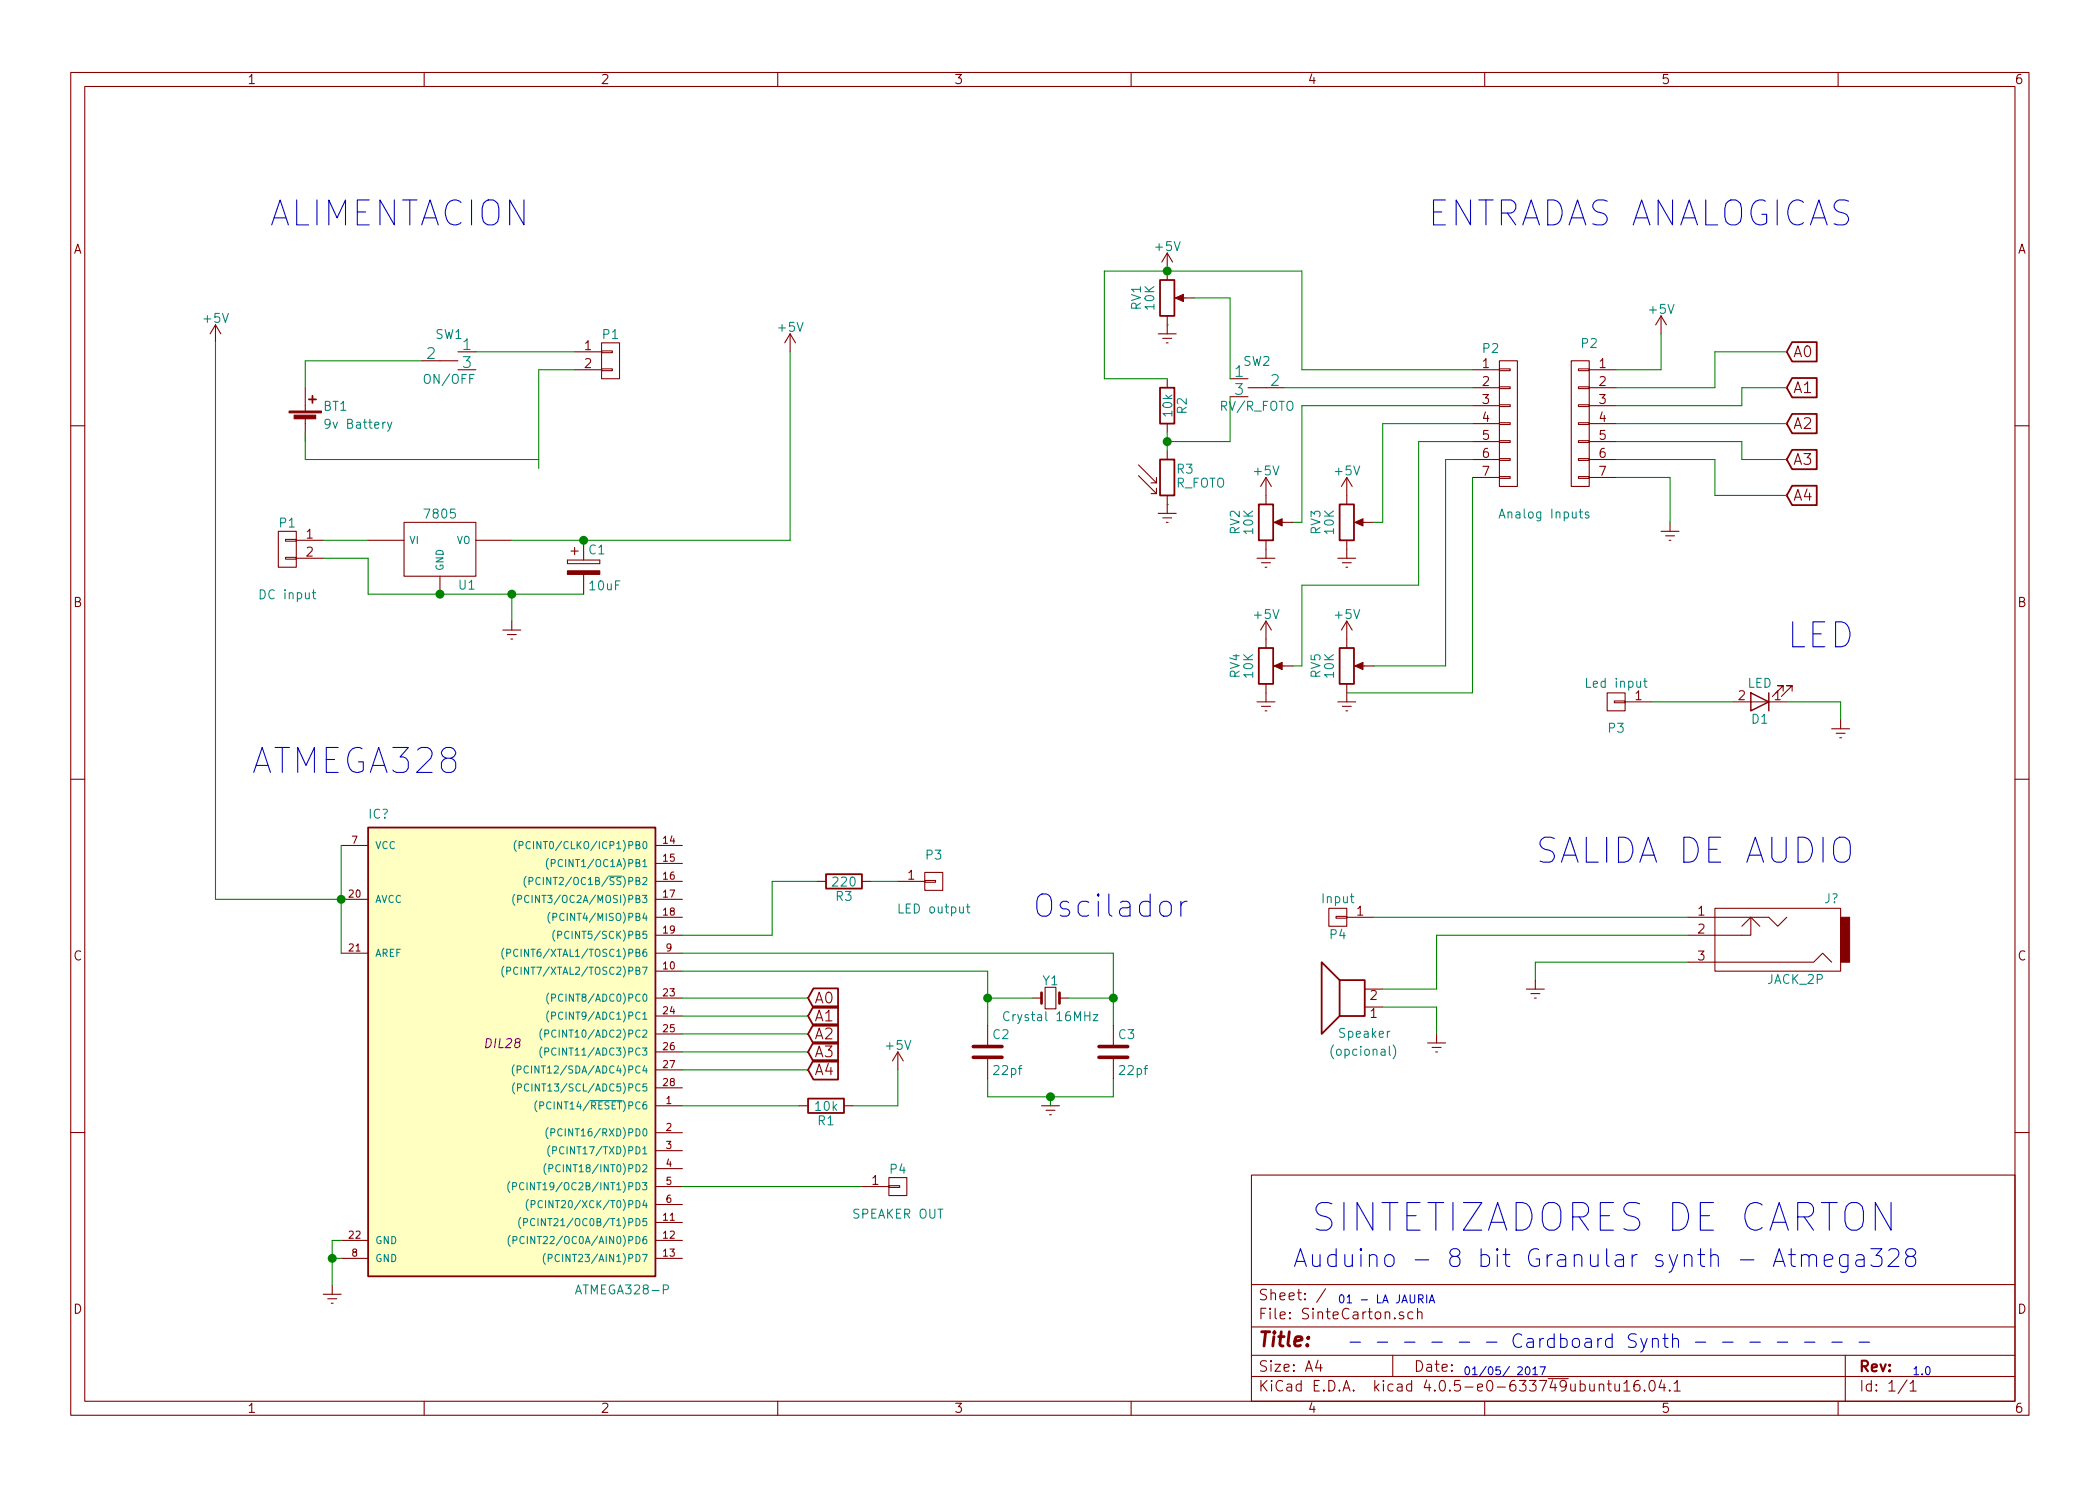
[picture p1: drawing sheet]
<svg xmlns="http://www.w3.org/2000/svg" width="297mm" height="210mm" viewBox="0 0 297 210" stroke-linecap="round" stroke-linejoin="round" font-family="sans-serif">
<g fill="none" stroke="#840000" stroke-width=".15">
<path d="M10 10.3h277v189.9h-277zM12 12.2h273v186.1h-273zM60 10.3v1.9M110 10.3v1.9M160 10.3v1.9M210 10.3v1.9M260 10.3v1.9M165.1 35.8v3.8M165.1 35.8l-.8 1.3M165.1 35.8l.8 1.3M30.5 46l-.8 1.2M30.5 46v2.5"/>
<path d="M30.5 46l.7 1.2M43.2 54.9v3.3M43.2 59.2v3.3M59.7 51h5.1M64.8 52.3h2.5M64.8 49.8h2.5M81.3 52.3h3.8M81.3 49.8h3.8M85.1 52.2h1.5v.2h-1.5zM85.1 49.7h1.5v.2h-1.5zM85.1 48.5h2.5v5.1h-2.5zM111.8 47.2l-.8 1.3"/>
<path d="M111.8 47.2v2.6M111.8 47.2l.7 1.3M163.8 47.2h2.6M164.5 47.9h1.2M165 48.5h.2M165.1 44.7v2.5M165.1 53.6v1.3M165.1 59.9v1.3M166.6 42.2h2.3M174 53.6h2.5M174 56.1h2.5M176.5 54.9h5.1"/>
<path d="M208.3 52.3h3.8M208.3 54.9h3.8M208.3 57.4h3.8M208.3 59.9h3.8M212.1 51h2.5v17.8h-2.5zM212.1 59.8h1.5v.3h-1.5zM212.1 57.3h1.5v.2h-1.5zM212.1 54.7h1.5v.3h-1.5zM212.1 52.2h1.5v.2h-1.5zM222.2 51h2.6v17.8h-2.6zM223.3 59.8h1.5v.3h-1.5zM223.3 57.3h1.5v.2h-1.5z"/>
<path d="M223.3 54.7h1.5v.3h-1.5zM223.3 52.2h1.5v.2h-1.5zM224.8 52.3h3.8M224.8 54.9h3.8M224.8 57.4h3.8M224.8 59.9h3.8M234.9 44.7l-.7 1.3M234.9 44.7v2.5M234.9 44.7l.8 1.3M10 60.2h2M39.4 75.2h2.5v5.1h-2.5zM40.4 78.9h1.5v.2h-1.5z"/>
<path d="M40.4 76.3h1.5v.3h-1.5zM41.9 76.4h3.8M41.9 79h3.8M52.1 76.4h5M57.1 73.9h10.2v7.6h-10.2zM67.3 76.4h5.1M80.3 79.2v.6zM80.3 79.8h4.5zM80.3 79.2h4.5zM80.8 78h1M81.3 77.5v1M82.5 76.4v2.8"/>
<path d="M84.8 79.2v.6zM161 67.3l2.6 2.5M161 65.8l2.6 2.5M162.8 69.8h.8M162.8 68.3h.8M163.6 67.6v.7M163.6 69.1v.7M163.8 72.6h2.6M164.5 73.3h1.2M165 73.9h.2M165.1 63.7v1.3M165.1 70.1v2.5"/>
<path d="M177.8 79h2.5M178.4 79.6h1.3M179.1 67.6v3.8M179.1 76.4v2.6M179.1 67.6l-.8 1.2M179.1 67.6l.7 1.2M180.6 73.9h2.3M189.2 79h2.6M189.9 79.6h1.2M190.5 67.6v3.8M190.5 76.4v2.6M190.5 67.6l-.8 1.2"/>
<path d="M190.5 67.6l.8 1.2M192 73.9h2.3M208.3 62.5h3.8M208.3 65h3.8M208.3 67.6h3.8M212.1 67.4h1.5v.3h-1.5zM212.1 64.9h1.5v.2h-1.5zM212.1 62.4h1.5v.2h-1.5zM223.3 67.4h1.5v.3h-1.5zM223.3 64.9h1.5v.2h-1.5zM223.3 62.4h1.5v.2h-1.5zM224.8 62.5h3.8"/>
<path d="M224.8 65h3.8M224.8 67.6h3.8M234.9 75.2h2.6M235.6 75.8h1.3M236.1 76.4h.2M236.2 73.9v1.3M285 60.2h2M62.2 81.5v2.6M71.1 89.1h2.6M71.8 89.8h1.2M72.3 90.4h.2M72.4 87.9v1.2"/>
<path d="M82.5 81.3v2.8M177.8 99.3h2.5M178.4 99.9h1.3M178.9 80.3h.3M179.1 87.9v3.8M179.1 96.8v2.5M179.1 87.9l-.8 1.2M179.1 87.9l.7 1.2M180.6 94.2h2.3M189.2 99.3h2.6M189.9 99.9h1.2M190.4 80.3h.2"/>
<path d="M190.5 87.9v3.8M190.5 96.8v2.5M190.5 87.9l-.8 1.2M190.5 87.9l.8 1.2M192 94.2h2.3M227.3 98h2.6v2.6h-2.6zM228.3 99.2h1.6v.2h-1.6zM229.9 99.3h3.8M245.1 99.3h7.6M252.2 97.8v-.8h-.7h.7l-1.5 1.5M253.5 97.8v-.8h-.8h.8l-1.5 1.5M10 110.3h2"/>
<path d="M48.3 119.6h3.8M92.7 119.6h3.8M178.9 100.6h.3M190.4 100.6h.2M259.1 103.1h2.5M259.7 103.8h1.3M260.2 104.4h.3M260.3 101.8v1.3M285 110.3h2M48.3 134.9h3.8M48.3 127.2h3.8M92.7 134.9h3.8"/>
<path d="M92.7 137.4h3.8M92.7 127.2h3.8M92.7 122.2h3.8M92.7 124.7h3.8M92.7 129.8h3.8M92.7 132.3h3.8M115.6 124.7h1.2M121.9 124.7h1.3M127 124.7h3.8M130.8 124.6h1.5v.2h-1.5zM130.8 123.4h2.5v2.6h-2.5zM147.8 139.7h1.6v3h-1.6z"/>
<path d="M188 128.5h2.5v2.6h-2.5zM189 129.7h1.5v.2h-1.5zM190.5 129.8h3.8M193 139.9h2.6M215.9 139.9h2.5M217.2 138.7v1.2M238.8 129.8h11.4l1.3 1.3 1.2-1.3M238.8 136.1h17.7l1.3-1.2 1.3 1.2M242.6 128.5h17.7v8.9h-17.7zM246.4 131.1l1.2-1.3 1.3 1.3M247.6 129.8v2.5h-8.8M92.7 156.5h3.8"/>
<path d="M92.7 141.2h3.8M92.7 143.8h3.8M92.7 146.3h3.8M92.7 148.8h3.8M92.7 151.4h3.8M92.7 153.9h3.8M113 156.5h1.3M119.4 156.5h1.2M127 148.8l-.8 1.3M127 148.8v2.6M127 148.8l.8 1.3M139.7 145v2.8"/>
<path d="M139.7 149.9v2.7M146 141.2h1.3M147.3 156.5h2.6M148 157.1h1.2M148.5 157.7h.2M148.6 155.2v1.3M149.9 141.2h1.2M157.5 145v2.8M157.5 149.9v2.7M193 142.5h2.6M201.9 147.6h2.6M202.6 148.2h1.2"/>
<path d="M203.1 148.8h.2M203.2 146.3v1.3M216.5 140.6h1.3M217 141.2h.3M10 160.2h2M48.3 178h3.8M48.3 175.5h3.8M92.7 160.3h3.8M92.7 162.8h3.8M92.7 165.3h3.8M92.7 167.9h3.8M92.7 170.4h3.8"/>
<path d="M92.7 178h3.8M92.7 173h3.8M92.7 175.5h3.8M121.9 167.9h3.8M125.7 167.8h1.6v.2h-1.6zM125.7 166.6h2.6v2.6h-2.6zM177 166.3h108v32h-108zM285 160.2h2M45.7 183.1h2.6M46.4 183.8h1.2M46.9 184.4h.2M47 181.9v1.2"/>
<path d="M60 198.3v1.9M110 198.3v1.9M160 198.3v1.9M177 194.8h108M177 191.8h108M177 187.8h108M177 181.8h108M186.4 192.5l-.3 1h.9M186.8 193v1M187.5 182.3l-1.3 2M197 191.8v3M198.5 185.7a.37 .37 0 0 0-.6 .1v.1a.54 .54 0 0 0 .6 .3l.1 .1-.1 .2-.2 .1-.4-.1"/>
<path d="M199.8 185.7l-.4-.1-.3 .3 .1 .6 .2 .1 .4-.1M200.5 185.7a.38 .38 0 0 1 .6 .1v.8M200.5 185.1v1.5M210 198.3v1.9M226.2 196a.38 .38 0 0 1 .6 0v.8M226.2 195.8v1M227.4 195.8h.5M227.6 195.3v1.3l.2 .2h.1M228.4 195.8l.1 .9a.4 .4 0 0 0 .6 0M229.1 195.8v1M229.7 195.8l.4-.5v1.5M229.7 196.8h.9"/>
<path d="M231.8 195.3a.59 .59 0 0 0-.7 .7l.1 .7 .2 .1h.3l.2-.1 .1-.5-.2-.2-.4-.1-.3 .3M232.6 196.7h.1l-.1 .1-.1-.1h.1v.1M233.4 195.5a.35 .35 0 0 1 .4-.2 .35 .35 0 0 1 .2 .3 .77 .77 0 0 1-.4 1.2 .9 .9 0 0 1-.2-1.3zM235 195.2l-.3 1.1h.9M235.4 195.8v1M236.2 196.7v.1l-.1-.1h.1v.1M236.8 195.8l.4-.5v1.5M236.8 196.8h.9M260 198.3v1.9M261 191.8v6.5M269.7 195.2l-1.2 2M270.2 195.8l.4-.5v1.5"/>
<path d="M270.2 196.8h.8"/>
</g>
<path d="M52.1 117.1h40.6v63.5h-40.6z" fill="#ffffc2" stroke="#ffffc2" stroke-width=".14"/>
<g fill="none" stroke="#840000" stroke-width=".25">
<path d="M164.1 39.6h2v5.1h-2zM43.7 56.5h1M44.2 56v1M164.1 54.9h2v5h-2zM253.5 48.4h3.5v2.7h-3.5l-.8-1.3zM253.5 58.6h3.5v2.7h-3.5l-.8-1.4zM253.5 53.5h3.5v2.7h-3.5l-.8-1.3zM164.1 65h2v5.1h-2zM178.1 71.4h2v5h-2zM189.5 71.4h2v5h-2zM253.5 68.7h3.5v2.8h-3.5l-.8-1.4zM253.5 63.6h3.5v2.8h-3.5l-.8-1.4z"/>
<path d="M178.1 91.7h2v5.1h-2zM189.5 91.7h2v5.1h-2zM52.1 117.1h40.6v63.5h-40.6zM115.1 139.8h3.4v2.8h-3.4l-.8-1.4zM116.8 123.7h5.1v2h-5.1zM189.5 138.7h3.5v5.1h-3.5zM189.5 138.7l-2.6-2.6v10.2l2.6-2.5M114.3 155.4h5.1v2.1h-5.1zM115.1 142.4h3.4v2.7h-3.4l-.8-1.3zM115.1 144.9h3.4v2.8h-3.4l-.8-1.4zM115.1 147.5h3.4v2.7h-3.4l-.8-1.4zM115.1 150h3.4v2.7h-3.4l-.8-1.3z"/>
</g>
<g fill="none" stroke="#008484" stroke-width=".15">
<path d="M54.8 59.7l.3 .9M55.4 59.7l-.4 1.2-.2 .1M224.7 72.5l-.3-.1-.2 .2 .1 .2 .4 .1v.3l-.1 .1-.4-.1M44.2 83.9h.5M44.3 83.5v1l.1 .2h.3M232.5 96.4h.5M232.7 96v1v.2l.3 .1M73 118.9a1.2 1.2 0 0 0 0 1.6M73.4 119.6h.5l.1-.2-.1-.3h-.5v1M75 119.2a.4 .4 0 0 0-.5 0 .4 .4 0 0 0-.1 .5 .37 .37 0 0 0 .2 .3 .37 .37 0 0 0 .4 0M71.3 134.2a1.2 1.2 0 0 0 0 1.5M71.3 136.7a1.2 1.2 0 0 0 0 1.5"/>
<path d="M71.7 134.8h.5v-.2v-.2l-.5-.1v1M71.7 137.4l.5-.1v-.1v-.3l-.5-.1v1.1M72.8 126.5a1.2 1.2 0 0 0 0 1.6M73.2 127.2h.5l.1-.2-.1-.3h-.5v1M74.4 124a1.2 1.2 0 0 0 0 1.5M74.8 126.8a.4 .4 0 0 0-.5 0 .4 .4 0 0 0-.1 .5 .37 .37 0 0 0 .2 .4 .37 .37 0 0 0 .4-.1M74.8 124.7l.5-.1 .1-.1-.1-.3-.5-.1v1.1M76.4 124.3a.4 .4 0 0 0-.5-.1 .4 .4 0 0 0-.1 .5 .37 .37 0 0 0 .2 .4 .37 .37 0 0 0 .4 0M77.6 121.5a1.2 1.2 0 0 0 0 1.5M77.8 129.1a1.2 1.2 0 0 0 0 1.5M78 122.1h.5v-.2v-.2l-.5-.1v1M78.2 129.8l.5-.1 .1-.1-.1-.3-.5-.1v1"/>
<path d="M78.5 131.6a1.2 1.2 0 0 0 0 1.6M78.9 132.3h.5l.1-.2-.1-.3h-.5v1M136.7 128.3h.5M136.9 127.9v1.1v.1l.3 .1M72.7 150.7a1.2 1.2 0 0 0 0 1.5M72.8 153.2a1.2 1.2 0 0 0 0 1.6M73.2 151.4l.4-.1 .1-.2-.1-.2-.4-.1v1M73.2 153.9l.5-.1 .1-.1-.1-.3h-.5v1M74.7 150.9a.4 .4 0 0 0-.5 0 .4 .4 0 0 0-.1 .5 .37 .37 0 0 0 .2 .4 .37 .37 0 0 0 .4-.1M74.8 153.5a.4 .4 0 0 0-.5 0 .4 .4 0 0 0-.1 .4 .37 .37 0 0 0 .2 .4 .37 .37 0 0 0 .4 0M75.9 155.7a1.2 1.2 0 0 0 0 1.6M76.4 156.4h.4l.1-.2-.1-.2-.4-.1v1"/>
<path d="M76.7 145.6a1.2 1.2 0 0 0 0 1.5M76.7 148.1a1.2 1.2 0 0 0 0 1.6M77.1 146.3l.4-.1 .1-.1-.1-.3-.4-.1v1.1M77.1 148.8h.4l.1-.2-.1-.3h-.4v1M77.5 159.6a1.2 1.2 0 0 0 0 1.5M77.6 140.5a1.2 1.2 0 0 0 0 1.6M77.6 143a1.2 1.2 0 0 0 0 1.6M78 141.2l.5-.1 .1-.1-.1-.3h-.5v1M78 143.7h.5l.1-.2-.1-.2-.5-.1v1M83.4 155.7h4.6M142.7 143.3a.5 .5 0 0 0-.6 0 .5 .5 0 0 0-.1 .6 .47 .47 0 0 0 .2 .4 .47 .47 0 0 0 .5 0M154.6 143.6h.7l-.7 .8h.7"/>
<path d="M197.1 147.8a1.51 1.51 0 0 1 0 2M72.1 167.2a1.2 1.2 0 0 0 0 1.5M72.2 174.8a1.2 1.2 0 0 0 0 1.5M72.5 167.9l.5-.1 .1-.1-.1-.3-.5-.1v1M72.6 175.5l.5-.1v-.1v-.3l-.5-.1v1.1M73.7 172.3a1.2 1.2 0 0 0 0 1.5M74.1 172.9h.4l.1-.2-.1-.2-.4-.1v1M74.1 167.4a.4 .4 0 0 0-.5 0 .4 .4 0 0 0-.1 .5 .37 .37 0 0 0 .2 .4 .37 .37 0 0 0 .4-.1M74.1 175.1a.4 .4 0 0 0-.5-.1 .4 .4 0 0 0-.1 .5 .37 .37 0 0 0 .2 .4 .37 .37 0 0 0 .4 0M74.7 169.7a1.2 1.2 0 0 0 0 1.6M75.1 170.4h.5l.1-.2-.1-.3h-.5v1M75.6 172.5a.4 .4 0 0 0-.5 0 .4 .4 0 0 0-.1 .5 .37 .37 0 0 0 .2 .4 .37 .37 0 0 0 .4-.1"/>
<path d="M76.7 170a.4 .4 0 0 0-.5 0 .4 .4 0 0 0-.1 .5 .37 .37 0 0 0 .2 .3 .37 .37 0 0 0 .4 0M77.1 177.3a1.2 1.2 0 0 0 0 1.6M77.2 164.6a1.2 1.2 0 0 0 0 1.6M77.5 178h.5l.1-.2-.1-.3h-.5v1M77.6 165.3h.5l.1-.2-.1-.3h-.5v1M77.8 162.1a1.2 1.2 0 0 0 0 1.5M77.9 160.2h.5l.1-.2-.1-.2-.5-.1v1M78.2 162.8l.5-.1v-.1v-.3l-.5-.1v1.1"/>
</g>
<g fill="#840000" stroke="#840000" stroke-width=".15">
<path d="M80.3 80.8h4.5v.5h-4.5z"/>
<path d="M40.9 58.2h4.6v.2h-4.6z"/>
<path d="M41.6 58.7h3.1v.6h-3.1z"/>
<path d="M180.2 73.9l1.2-.5v1z"/>
<path d="M191.6 73.9l1.2-.5v1z"/>
<path d="M191.6 94.2l1.2-.5v1z"/>
<path d="M180.2 94.2l1.2-.5v1z"/>
<path d="M166.2 42.2l1.2-.5v1z"/>
<path d="M260.3 129.8h1.3v6.3h-1.3z"/>
</g>
<path d="M147.3 140.5v1.5M149.9 140.5v1.5" fill="none" stroke="#840000" stroke-width=".38"/>
<path d="M137.7 149.6h4M137.7 148.1h4M155.4 149.6h4.1M155.4 148.1h4.1" fill="none" stroke="#840000" stroke-width=".51"/>
<g fill="none" stroke="#0000c2" stroke-width=".15">
<path d="M259.9 118.6a1.2 1.2 0 0 1 1.7 .4l.1 .7v1.1l-.1 .7a1.21 1.21 0 0 1-1.4 .5 1.21 1.21 0 0 1-.8-1.2v-1.1l.1-.7zM167 127.5v2.1M167.9 127.5a.77 .77 0 0 0-.9 .6M250.8 179.2l.9-2.5 .8 2.5M251.1 178.5h1.2M253 177.5h.9M253.4 176.7v2.1l.1 .3 .4 .1M254.8 177.8a.61 .61 0 0 1 1.1 .1v1.3M254.8 177.5v1.7M255.9 177.9l.1-.3 .2-.1h.4l.2 .1 .1 .3v1.3M258 178.4l1.2-.3-.1-.5-.2-.1h-.5l-.2 .1-.2 .3v.9l.2 .3 .2 .1 .7-.1M261.4 177.5v2a.66 .66 0 0 1-1.1 .4"/>
<path d="M261.4 177.6l-.2-.1h-.5l-.3 .1-.2 .4v.7l.1 .3a.82 .82 0 0 0 1.1 .1M262.6 177.6l.2-.1h.5l.3 .1 .1 .3v1.3M263.7 178.1l-.3 .2h-.6a.48 .48 0 0 0-.3 .4 .48 .48 0 0 0 .3 .5h.6l.3-.1M264.6 176.7h1.6l-.8 .9a.68 .68 0 0 1 .8 .5v.6l-.2 .4-.3 .1h-.7l-.4-.2M267.2 176.9l.3-.2h.6a.71 .71 0 0 1 .4 1.1l-1.5 1.4h1.6M270 177.8a.55 .55 0 0 1-.5-.6 .55 .55 0 0 1 .5-.5h.5a.55 .55 0 0 1 .5 .5 .55 .55 0 0 1-.5 .6l-.7 .1a.84 .84 0 0 0 0 1.2 .85 .85 0 0 0 1.1-.1 .79 .79 0 0 0-.4-1.2M200.7 183.8l.5-.1 .1-.1-.1-.3-.1-.1h-.4v1.1M200.9 183.8l.4 .5M201.8 183.2v1.1M202.2 184.3l.3-1.1 .4 1.1M202.3 184h.5M215.9 193.5l.1-.1a.59 .59 0 0 1 .4 .5 .59 .59 0 0 1-.4 .6l-.2-.2-.1-.2z"/>
<path d="M216.8 193.7l.3-.3v1.1M216.8 194.5h.7M217.8 193.4h.8l-.5 1.1M233.7 189.6a.49 .49 0 0 1 .9 .1v.9M233.7 189.4v1.2M235.2 189.4h.7M235.5 188.7v1.7l.1 .2h.3M236.6 189.6a.49 .49 0 0 1 .8 .1v.9M236.6 188.7v1.9M239.8 189.9h1.5M243.7 189.9h1.4M247.5 189.9h1.5"/>
<path d="M251.4 189.9h1.5M255.2 189.9h1.5M259.1 189.9h1.5M263 189.9h1.4"/>
</g>
<path d="M247.6 98l2.6 1.3-2.6 1.3zM250.2 98v2.6" fill="none" stroke="#840000" stroke-width=".2"/>
<g fill="none" stroke="#008400" stroke-width=".15">
<path d="M30.5 48.5v78.7h17.8M59.7 51h-16.5v3.9M67.3 49.8h14M81.3 52.3h-5.1v14M111.8 49.8v26.6h-39.4M165.1 46h.1M168.9 42.2h5.1v11.4M174 56.1v6.4h-8.9M181.6 54.9h26.7M208.3 57.4h-24.2v16.5h-1.2M208.3 59.9h-12.7v14h-1.3M208.3 52.3h-24.2v-14h-27.9v15.3h8.9"/>
<path d="M228.6 59.9h24.1M234.9 47.2v5.1h-6.3M252.7 54.9h-6.3v2.5h-17.8M252.7 49.8h-10.1v5.1h-14M43.2 61.2v3.8h33M45.7 76.4h6.4M45.7 79h6.4v5.1h30.4M165.1 71.4h.1M165.1 61.2v2.5M208.3 62.5h-7.6v20.3h-16.6v11.4h-1.2M208.3 65h-3.8v29.2h-10.2M208.3 67.6v30.4h-17.8"/>
<path d="M228.6 62.5h17.8v2.5h6.3M228.6 65h14v5.1h10.1M228.6 67.6h7.6v6.3M72.4 84.1v3.8M233.7 99.3h11.4M252.7 99.3h7.6v2.5M48.3 119.6v15.3M96.5 134.9h61v10.1M96.5 137.4h43.2v7.6M115.6 124.7h-6.4v7.6h-12.7M123.2 124.7h3.8M194.3 129.8h44.5"/>
<path d="M238.8 132.3h-35.6v7.6h-7.6M238.8 136.1h-21.6v2.6M96.5 141.2h17.8M96.5 143.8h17.8M96.5 146.3h17.8M96.5 148.8h17.8M96.5 151.4h17.8M96.5 156.5h16.5M127 151.4v5.1h-6.4M139.7 141.2h6.3M139.7 152.6v2.6h17.8v-2.6M148.6 155.2v1.3"/>
<path d="M151.1 141.2h6.4M195.6 142.5h7.6v3.8M47 178h1.3M48.3 175.5h-1.3v6.4M96.5 167.9h25.4"/>
</g>
<g fill="#008400" stroke="#008400" stroke-width=".25">
<circle cx="48.3" cy="127.2" r=".51"/>
<circle cx="82.6" cy="76.4" r=".51"/>
<circle cx="72.4" cy="84.1" r=".51"/>
<circle cx="47" cy="178" r=".51"/>
<circle cx="148.6" cy="155.2" r=".51"/>
<circle cx="139.7" cy="141.2" r=".51"/>
<circle cx="157.5" cy="141.2" r=".51"/>
<circle cx="165.1" cy="62.5" r=".51"/>
<circle cx="62.2" cy="84.1" r=".51"/>
<circle cx="165.1" cy="38.3" r=".51"/>
</g>
<text font-size="5.4" fill="#0000c2" x="185.4" y="174.2">SINTETIZADORES DE CARTON</text>
<g font-size="4.9" fill="#0000c2">
<text x="38.1" y="32">ALIMENTACION</text>
<text x="201.9" y="32">ENTRADAS ANALOGICAS</text>
<text x="252.7" y="91.7">LED</text>
<text x="35.6" y="109.5">ATMEGA328</text>
<text x="217.2" y="122.2">SALIDA DE AUDIO</text>
</g>
<text font-size="4.4" fill="#0000c2" x="146" y="129.8">Oscilador</text>
<text font-size="3.5" fill="#0000c2" x="182.9" y="179.3">Auduino - 8 bit Granular synth - Atmega328</text>
<text font-size="2.8" fill="#840000" x="178" y="190.5">Title:</text>
<text font-size="2.7" fill="#0000c2" x="190.5" y="190.7">- - - - - - Cardboard Synth - - - - - - -</text>
<g font-size="2.1" fill="#008484">
<text x="60.4" y="50.8">2</text>
<text x="65.5" y="49.5">1</text>
<text x="65.5" y="52.1">3</text>
<text x="174.7" y="53.3">1</text>
<text x="174.7" y="55.9">3</text>
<text x="179.8" y="54.6">2</text>
</g>
<g font-size="2.1" fill="#840000">
<text x="253.6" y="50.5">A0</text>
<text x="253.6" y="55.6">A1</text>
<text x="253.6" y="65.8">A3</text>
<text x="253.6" y="60.7">A2</text>
<text x="253.6" y="70.9">A4</text>
<text x="115.2" y="142">A0</text>
<text x="115.2" y="144.5">A1</text>
<text x="115.2" y="147.1">A2</text>
<text x="115.2" y="149.6">A3</text>
<text x="115.2" y="152.1">A4</text>
<text x="178" y="184">Sheet: /</text>
<text x="178" y="186.7">File: SinteCarton.sch</text>
<text x="178" y="196.9">KiCad E.D.A. kicad 4.0.5-e0-633749ubuntu16.04.1</text>
<text x="178" y="194.1">Size: A4</text>
<text x="200" y="194.1">Date:</text>
<text x="263" y="194.1">Rev:</text>
<text x="263" y="196.9">Id: 1/1</text>
</g>
<g font-size="1.8" fill="#840000">
<text x="35" y="11.9">1</text>
<text x="85" y="11.9">2</text>
<text x="135" y="11.9">3</text>
<text x="185" y="11.9">4</text>
<text x="235" y="11.9">5</text>
<text x="285" y="11.9">6</text>
<text x="10.4" y="35.9">A</text>
<text x="285.4" y="35.9">A</text>
<text x="82.7" y="49.5">1</text>
<text x="82.7" y="52.1">2</text>
<text x="209.7" y="52.1">1</text>
<text x="226.2" y="52.1">1</text>
<text x="209.7" y="54.6">2</text>
<text x="209.7" y="57.1">3</text>
<text x="209.7" y="59.7">4</text>
<text x="226.2" y="54.6">2</text>
<text x="226.2" y="57.1">3</text>
<text x="226.2" y="59.7">4</text>
<text x="209.7" y="62.2">5</text>
<text x="209.7" y="64.8">6</text>
<text x="226.2" y="62.2">5</text>
<text x="226.2" y="64.8">6</text>
<text x="209.7" y="67.3">7</text>
<text x="226.2" y="67.3">7</text>
<text x="43.3" y="76.2">1</text>
<text x="43.3" y="78.7">2</text>
<text x="10.4" y="85.9">B</text>
<text x="285.4" y="85.9">B</text>
<text x="231.3" y="99.1">1</text>
<text x="245.9" y="99.1">2</text>
<text x="251" y="99.1">1</text>
<text x="128.4" y="124.5">1</text>
<text x="191.9" y="129.5">1</text>
<text x="240.2" y="129.5">1</text>
<text x="10.4" y="135.9">C</text>
<text x="240.2" y="132.1">2</text>
<text x="240.2" y="135.9">3</text>
<text x="285.4" y="135.9">C</text>
<text x="193.8" y="141.5">2</text>
<text x="193.8" y="144">1</text>
<text x="123.3" y="167.6">1</text>
<text x="10.4" y="185.9">D</text>
<text x="285.4" y="185.9">D</text>
<text x="35" y="199.9">1</text>
<text x="85" y="199.9">2</text>
<text x="135" y="199.9">3</text>
<text x="185" y="199.9">4</text>
<text x="235" y="199.9">5</text>
<text x="285" y="199.9">6</text>
</g>
<g font-size="1.8" fill="#008484">
<text x="163.5" y="35.5">+5V</text>
<text x="28.9" y="45.7">+5V</text>
<text x="61.6" y="47.9">SW1</text>
<text x="85.3" y="47.9">P1</text>
<text x="110.2" y="46.9">+5V</text>
<text x="161.4" y="43.8" transform="rotate(-90 161.4 43.8)">RV1</text>
<text x="163.3" y="43.8" transform="rotate(-90 163.3 43.8)">10K</text>
<text x="233.3" y="44.4">+5V</text>
<text x="175.9" y="51.8">SW2</text>
<text x="209.8" y="49.9">P2</text>
<text x="223.7" y="49.2">P2</text>
<text x="45.8" y="58.1">BT1</text>
<text x="60.2" y="54.3">ON/OFF</text>
<text x="165.8" y="58.9" transform="rotate(-90 165.8 58.9)">10k</text>
<text x="167.8" y="58.5" transform="rotate(-90 167.8 58.5)">R2</text>
<text x="172.7" y="58.1">RV/R_FOTO</text>
<text x="46.4" y="60.6">9v Battery</text>
<text x="166.2" y="69">R_FOTO</text>
<text x="166.5" y="67">R3</text>
<text x="177.5" y="67.3">+5V</text>
<text x="188.9" y="67.3">+5V</text>
<text x="39.6" y="74.6">P1</text>
<text x="60.3" y="73.3">7805</text>
<text x="175.3" y="75.6" transform="rotate(-90 175.3 75.6)">RV2</text>
<text x="177.2" y="75.5" transform="rotate(-90 177.2 75.5)">10K</text>
<text x="186.8" y="75.6" transform="rotate(-90 186.8 75.6)">RV3</text>
<text x="188.7" y="75.5" transform="rotate(-90 188.7 75.5)">10K</text>
<text x="212.5" y="73.3">Analog Inputs</text>
<text x="64.9" y="83.4">U1</text>
<text x="83.3" y="78.4">C1</text>
<text x="83.5" y="83.5">10uF</text>
<text x="37" y="84.8">DC input</text>
<text x="177.5" y="87.6">+5V</text>
<text x="188.9" y="87.6">+5V</text>
<text x="175.3" y="95.9" transform="rotate(-90 175.3 95.9)">RV4</text>
<text x="177.2" y="95.9" transform="rotate(-90 177.2 95.9)">10K</text>
<text x="186.8" y="95.9" transform="rotate(-90 186.8 95.9)">RV5</text>
<text x="188.7" y="95.9" transform="rotate(-90 188.7 95.9)">10K</text>
<text x="224.6" y="97.3">Led input</text>
<text x="247.1" y="97.3">LED</text>
<text x="227.5" y="103.7">P3</text>
<text x="247.8" y="102.4">D1</text>
<text x="52.1" y="115.8">IC?</text>
<text x="117.9" y="125.4">220</text>
<text x="131" y="121.6">P3</text>
<text x="118.3" y="127.5">R3</text>
<text x="127.3" y="129.2">LED output</text>
<text x="187.1" y="127.8">Input</text>
<text x="258" y="127.8">J?</text>
<text x="188.2" y="132.9">P4</text>
<text x="147.5" y="139.4">Y1</text>
<text x="250" y="139.2">JACK_2P</text>
<text x="125.4" y="148.5">+5V</text>
<text x="140.5" y="147">C2</text>
<text x="142.5" y="144.5">Crystal 16MHz</text>
<text x="158.2" y="147">C3</text>
<text x="188.6" y="149.4">(opcional)</text>
<text x="189.5" y="146.8">Speaker</text>
<text x="140.7" y="152.1">22pf</text>
<text x="158.5" y="152.1">22pf</text>
<text x="115.4" y="157.2">10k</text>
<text x="115.7" y="159.2">R1</text>
<text x="125.9" y="166.1">P4</text>
<text x="120.6" y="172.4">SPEAKER OUT</text>
<text x="81.8" y="183.1">ATMEGA328-P</text>
</g>
<text font-size="1.8" fill="#840084" x="68.7" y="148.3">DIL28</text>
<g font-size="1.6" fill="#0000c2">
<text x="189.2" y="184.4">01 - LA JAURIA</text>
<text x="207" y="194.6">01/05/ 2017</text>
<text x="270.5" y="194.6">1.0</text>
</g>
<g font-size="1.4" fill="#008484">
<text x="57.9" y="77">VI</text>
<text x="64.5" y="77">VO</text>
<text x="62.7" y="80.8" transform="rotate(-90 62.7 80.8)">GND</text>
<text x="53.1" y="120.1">VCC</text>
<text x="75" y="120.1">(PCINT0/CLKO/ICP1)PB0</text>
<text x="76.4" y="125.2">(PCINT2/OC1B/SS)PB2</text>
<text x="78.6" y="122.7">(PCINT1/OC1A)PB1</text>
<text x="53.1" y="127.8">AVCC</text>
<text x="74.6" y="127.8">(PCINT3/OC2A/MOSI)PB3</text>
<text x="79" y="130.3">(PCINT4/MISO)PB4</text>
<text x="53.1" y="135.4">AREF</text>
<text x="73" y="135.4">(PCINT6/XTAL1/TOSC1)PB6</text>
<text x="73" y="137.9">(PCINT7/XTAL2/TOSC2)PB7</text>
<text x="79.6" y="132.8">(PCINT5/SCK)PB5</text>
<text x="78.7" y="141.7">(PCINT8/ADC0)PC0</text>
<text x="77.9" y="146.8">(PCINT10/ADC2)PC2</text>
<text x="77.9" y="149.3">(PCINT11/ADC3)PC3</text>
<text x="78.7" y="144.3">(PCINT9/ADC1)PC1</text>
<text x="74.5" y="151.9">(PCINT12/SDA/ADC4)PC4</text>
<text x="74.7" y="154.4">(PCINT13/SCL/ADC5)PC5</text>
<text x="77.1" y="157">(PCINT14/RESET)PC6</text>
<text x="78.8" y="160.8">(PCINT16/RXD)PD0</text>
<text x="78.7" y="165.9">(PCINT18/INT0)PD2</text>
<text x="79" y="163.3">(PCINT17/TXD)PD1</text>
<text x="74.4" y="168.4">(PCINT19/OC2B/INT1)PD3</text>
<text x="75.8" y="173.5">(PCINT21/OC0B/T1)PD5</text>
<text x="76.8" y="170.9">(PCINT20/XCK/T0)PD4</text>
<text x="53.1" y="178.6">GND</text>
<text x="53.1" y="176">GND</text>
<text x="74.2" y="176">(PCINT22/OC0A/AIN0)PD6</text>
<text x="78.6" y="178.6">(PCINT23/AIN1)PD7</text>
</g>
<g font-size="1.4" fill="#840000">
<text x="49.8" y="119.4">7</text>
<text x="93.8" y="119.4">14</text>
<text x="93.8" y="121.9">15</text>
<text x="93.8" y="124.5">16</text>
<text x="49.4" y="127">20</text>
<text x="93.8" y="127">17</text>
<text x="93.8" y="129.5">18</text>
<text x="49.4" y="134.6">21</text>
<text x="93.8" y="137.2">10</text>
<text x="93.8" y="132.1">19</text>
<text x="94.2" y="134.6">9</text>
<text x="93.8" y="141">23</text>
<text x="93.8" y="143.5">24</text>
<text x="93.8" y="146">25</text>
<text x="93.8" y="148.6">26</text>
<text x="93.8" y="151.1">27</text>
<text x="93.8" y="153.7">28</text>
<text x="94.2" y="156.2">1</text>
<text x="94.2" y="160">2</text>
<text x="94.2" y="162.6">3</text>
<text x="94.2" y="165.1">4</text>
<text x="94.2" y="167.6">5</text>
<text x="93.8" y="172.7">11</text>
<text x="94.2" y="170.2">6</text>
<text x="49.4" y="175.3">22</text>
<text x="49.8" y="177.8">8</text>
<text x="93.8" y="175.3">12</text>
<text x="93.8" y="177.8">13</text>
</g>
</svg>
